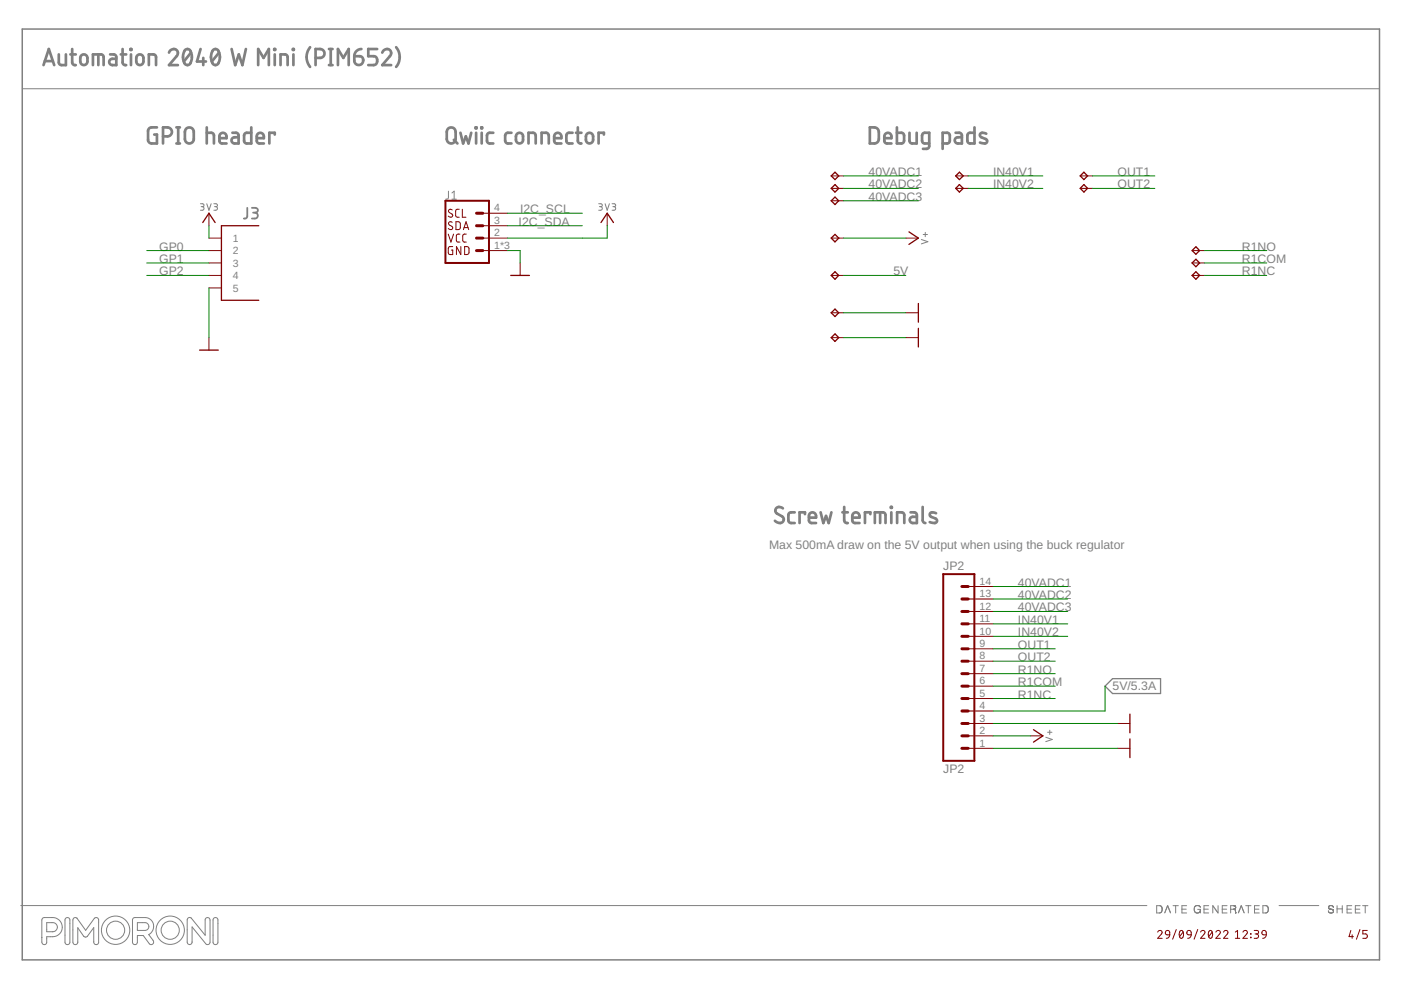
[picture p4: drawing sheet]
<svg xmlns="http://www.w3.org/2000/svg" width="297mm" height="210mm" viewBox="0 0 297 210" stroke-linecap="round" stroke-linejoin="round" font-family="sans-serif">
<g fill="none" stroke="#808080" stroke-width=".21">
<path d="M4.7 18.8h287.6M42.5 43.2h.6l.1 .2-.1 .4h-.4M42.9 43.8a.38 .38 0 0 1 .4 .4 .38 .38 0 0 1-.4 .4h-.4M43.8 43.2l.5 1.4 .5-1.4M45.3 43.2h.5l.3 .2-.2 .4h-.4M45.7 43.8a.38 .38 0 0 1 .4 .4 .38 .38 0 0 1-.4 .4h-.4M95.1 40.5v1.5l-.3 .2h-.3M95.8 42.2h1M95.8 40.9l.5-.4v1.7M126.9 43.2h.5l.3 .2-.2 .4h-.4M127.3 43.8a.38 .38 0 0 1 .4 .4 .38 .38 0 0 1-.4 .4h-.4M128.3 43.2l.4 1.4 .5-1.4"/>
<path d="M129.8 43.2h.4l.3 .2-.1 .4h-.5M130.2 43.8a.38 .38 0 0 1 .3 .4 .38 .38 0 0 1-.3 .4h-.4M195.3 50.8l1.4 .4-1.4 .5M195.7 49.7h.9M196.2 49.3v.9M221.7 156.3l1.4 .5-1.4 .4M222.1 155.3h.9M222.6 154.8v.9M4.4 192h238.8M8.9 198.8h.1M9.1 194.6l2.1-.1a2.03 2.03 0 0 1 2 2.1 2.03 2.03 0 0 1-2 2h-1.3v1.2a.52 .52 0 0 1-.5 .5 .52 .52 0 0 1-.5-.6v-4.6zM9.9 195.6h1.3a.96 .96 0 0 1 1 1 .96 .96 0 0 1-1 .9h-1.3z"/>
<path d="M14 194.6h.5l.3 .3v4.9a.52 .52 0 0 1-.5 .5 .52 .52 0 0 1-.5-.5v-4.7zM15.7 194.6l.6 .1 1.9 2.6 1.8-2.6a.52 .52 0 0 1 .6-.1 .52 .52 0 0 1 .3 .5v4.7a.52 .52 0 0 1-.5 .5 .52 .52 0 0 1-.5-.6v-3l-1.4 1.8a.52 .52 0 0 1-.8 0l-1.2-1.8v3.1a.52 .52 0 0 1-.5 .5 .52 .52 0 0 1-.5-.5v-4.7zM16.3 194.7h.1M28.1 198.8h.1M28.3 194.6l2.5-.1a1.91 1.91 0 0 1 1.8 1.6 1.91 1.91 0 0 1-1.1 2.1l.9 1.2a.54 .54 0 0 1 0 .7 .54 .54 0 0 1-.7 0l-1.3-1.7h-1.3v1.4a.52 .52 0 0 1-.5 .5 .52 .52 0 0 1-.5-.6v-4.6zM29.1 195.6h1.7a.83 .83 0 0 1 .8 .8 .83 .83 0 0 1-.8 .9h-1.7zM39.8 194.7l.4-.2 .4 .2 2.9 3.6v-3.3a.52 .52 0 0 1 .5-.5 .52 .52 0 0 1 .5 .6v4.7l-.1 .3-.4 .2-.3-.1-3-3.7v3.2a.52 .52 0 0 1-.5 .6 .52 .52 0 0 1-.5-.6zM45.4 194.6h.4l.4 .3v4.9a.52 .52 0 0 1-.5 .5 .52 .52 0 0 1-.5-.5v-4.7zM245.2 192h.8a.87 .87 0 0 1-.1 1.6h-.7zM246.3 192.3h.1M247 193.6l.6-1.6 .6 1.6M248.7 192h1.1"/>
<path d="M249.3 192v1.6M250.6 192.8h.9M251.6 192h-1v1.6h1M253.4 193.4l.1 .1M253.9 192.8h.6v.8M254.2 193.5h-.1M254.3 192.1h.1M254.5 192.3a.75 .75 0 0 0-1.1-.2 .75 .75 0 0 0-.1 1.1l.1 .2M254.5 192.3h.1M254.5 192.3v.1M254.5 192.9v.1a.64 .64 0 0 1-1 .5M255.3 192.8h.9"/>
<path d="M256.3 192h-1v1.6h1M258.3 192v1.6l-1.2-1.6v1.6M259.1 192.8h1M260.2 192h-1.1v1.6h1.1M261.6 192.8h-.1M261.7 192.8h.1M261.7 192.8h-.8M261.7 192l.2 .1M261.8 192h-.9v1.6M261.8 192.8l.1 .1M261.8 192.1l.2 .1M261.9 192.9l.1 .6"/>
<path d="M261.9 193h.1M261.9 192.2h.1M261.9 192.6h.1M261.9 192.6l-.2 .2M261.9 193.2l.1 .1M262 193.5v.1M262 192.2l-.1 .4M262 193.5h.1M262 192.5l-.1 .2M262 193.6h.1M262.6 193.6l.6-1.6 .6 1.6M264.1 192h1.1"/>
<path d="M264.7 192v1.6M266 192.8h.9M267 192h-1v1.6h1M267.8 192l.8 .1a.67 .67 0 0 1 .3 .9l-.3 .5-.8 .1zM268.8 192.3h.1M271.2 192h8.4M281.6 193.1l.1 .1M281.7 193.3l.2 .2h.7M281.7 193.2v.1M281.7 192.5v.1M281.7 192.2h.1M281.8 192.6l.1 .1"/>
<path d="M281.8 192.6h.1M281.8 192.7l.7 .1M281.8 192.1l-.1 .2 .1 .3M281.8 192.1h.1M282 192h.1M282 192l-.2 .1M282 192.7h.1M282 192h.4l.3 .3M282 193.5v.1M282.1 193.6h.1M282.3 192.8h.1M282.3 193.6h.1"/>
<path d="M282.4 192.8l.3 .2-.1 .4M282.6 193.4v.1M282.7 192.3h.1M282.7 192.3v.1M282.7 193v.1M282.7 193.3h.1M283.5 192v1.6M283.5 192.7h1.1M284.6 192v1.6M285.6 192.8h.9M286.6 192h-1v1.6h1M287.4 192.8h.9"/>
<path d="M288.4 192h-1v1.6h1M288.9 192h1.1M289.5 192v1.6"/>
<circle cx="24.5" cy="197.2" r="3"/>
<circle cx="24.5" cy="197.2" r="1.93"/>
<circle cx="36.1" cy="197.2" r="3"/>
<circle cx="36.1" cy="197.2" r="1.93"/>
</g>
<g fill="none" stroke="#808080" stroke-width=".57">
<path d="M9.2 13.8l1.2-3.4 1.1 3.4M9.5 13h1.7M12.5 11.5v1.9l.2 .3 .3 .1h1v-2.3M14.9 11.5h1.2M15.3 10.4v3l.4 .4h.4M17.2 11.8a.76 .76 0 0 1 .8-.2 .76 .76 0 0 1 .5 .7v.7a.76 .76 0 0 1-.7 .8 .76 .76 0 0 1-.8-.8zM19.7 13.8v-2.3h1.7l.5 .3 .1 2M20.8 11.5v2.3M23.3 11.5l1 .1 .3 .3 .1 1.9h-.9a.67 .67 0 0 1-.6-.7 .67 .67 0 0 1 .6-.6h.9M25.6 11.5h1.2M26 10.4v3l.4 .4h.4M27.7 10.4h.2v.2h-.2z"/>
<path d="M27.8 11.5v2.3M29 11.8a.76 .76 0 0 1 .9-.2 .76 .76 0 0 1 .5 .7v.7a.76 .76 0 0 1-.7 .8 .76 .76 0 0 1-.8-.8zM31.6 13.8v-2.3l1.1 .1 .3 .2 .1 2M35.8 11.2a.94 .94 0 0 1 1.4-.8 .94 .94 0 0 1 .2 1.5l-1.6 1.9h1.9M39.2 10.7a.79 .79 0 0 1 .9-.2 .79 .79 0 0 1 .5 .8 2.2 2.2 0 0 1-.6 2.5h-.5a2.25 2.25 0 0 1-.4-2.9zM40.5 11.2l-1.5 1.8M42.5 10.4l-.7 2.6h1.9M43.1 12.3v1.5M45.1 10.7a.8 .8 0 0 1 .9-.2 .8 .8 0 0 1 .5 .8 2.16 2.16 0 0 1-.6 2.5h-.4a2.4 2.4 0 0 1-.4-3.1zM46.4 11.2l-1.5 1.8M49.1 10.4l.8 3.4 .7-2.3 .8 2.3 .7-3.4M54.7 13.8v-3.4l1.2 1.9 1.1-1.9v3.4"/>
<path d="M58.1 10.4h.2v.2h-.2zM58.3 11.5v2.3M59.5 13.8v-2.3l1.1 .1 .3 .2 .1 2M62.1 10.4h.2v.2h-.2zM62.2 11.5v2.3M65.7 10a3.3 3.3 0 0 0 0 4.2M66.9 12.3h1a.94 .94 0 0 0 .9-1 .94 .94 0 0 0-.9-.9h-1v3.4M69.7 13.8h.8M69.7 10.4h.8M70.1 10.4v3.4M71.6 13.8v-3.4l1.2 1.9 1.1-1.9v3.4M75.1 11.9h1.1a.94 .94 0 0 1 .8 1.1 .94 .94 0 0 1-1 .8 .94 .94 0 0 1-.9-1z"/>
<path d="M76.6 10.4l-.6 .1-.6 .5-.3 .9M80 10.4h-1.9v1.5h1.1a.96 .96 0 0 1 .8 1 .96 .96 0 0 1-.8 .9h-1.1M81 11.2a.94 .94 0 0 1 1.4-.8 .94 .94 0 0 1 .3 1.5l-1.7 1.9h1.9M84 10a3.2 3.2 0 0 1 0 4.2M33.3 27l-1.4 .1-.5 .4v2.4l.3 .4 .4 .1h1.2v-1.9h-.6M34.6 28.9h.9a.95 .95 0 0 0 1-.9 .95 .95 0 0 0-1-1h-.9v3.4M37.4 30.4h.7M37.4 27h.7M37.8 27v3.4M39.5 27.2a.94 .94 0 0 1 1-.1 .94 .94 0 0 1 .6 .9v1.5a.94 .94 0 0 1-1 .9 .94 .94 0 0 1-.9-.9v-1.5zM43.8 28.2h1.2l.3 .2 .1 2M43.8 27v3.4"/>
<path d="M46.5 29.3h1.5a.79 .79 0 0 0-.5-1.1 .79 .79 0 0 0-1 .7v1.1l.3 .3 1.2 .1M49.3 28.2h.9l.4 .4v1.8h-.9a.66 .66 0 0 1-.6-.6 .66 .66 0 0 1 .6-.7h.9M53.3 27v3.4l-1.3-.1-.2-.5 .1-1.4 .3-.2h1.1M54.4 29.3h1.5a.79 .79 0 0 0-.5-1.1 .79 .79 0 0 0-1 .7l.1 1.1 .2 .3 1.2 .1M58.3 28.5v-.3h-1.2v2.2M95 27.2a.94 .94 0 0 1 1.1-.1 .94 .94 0 0 1 .5 .9v1.5a.94 .94 0 0 1-.9 .9 .94 .94 0 0 1-1-.9v-1.5zM96.2 29.7l.8 .7M97.6 28.2l.6 2.2 .6-1.5 .5 1.5 .6-2.2M100.8 27h.2v.2h-.2zM100.9 28.2v2.2M102 27h.2v.2h-.2zM102.1 28.2v2.2"/>
<path d="M104.6 28.2h-.9l-.3 .2-.1 .3 .1 1.5 .3 .2h.9M108.4 28.2h-.9l-.4 .5 .1 1.5 .3 .2h.9M109.5 28.5a.75 .75 0 0 1 .9-.3 .75 .75 0 0 1 .5 .7v.8a.75 .75 0 0 1-.8 .7 .75 .75 0 0 1-.7-.7zM112.1 30.4v-2.2h1.1l.3 .2 .1 2M114.8 30.4v-2.2h1.2l.2 .2 .2 2M117.5 29.3h1.5a.8 .8 0 0 0-.5-1.1 .8 .8 0 0 0-1 .7v.9l.2 .5 1.3 .1M121.4 28.2h-.9l-.4 .5 .1 1.5 .3 .2h.9M122.1 28.2h1.2M122.5 27v3l.2 .3 .6 .1M124.4 28.5a.76 .76 0 0 1 .8-.3 .76 .76 0 0 1 .6 .7v.8a.76 .76 0 0 1-.8 .7 .76 .76 0 0 1-.8-.7zM128 28.5v-.3h-1.1v2.2M184.4 27a1.71 1.71 0 0 1 1.7 .3l.2 .7v1.5l-.2 .6a1.65 1.65 0 0 1-1.7 .3z"/>
<path d="M187.5 29.3h1.5a.79 .79 0 0 0-.5-1.1 .79 .79 0 0 0-1 .7l.1 1.3 .3 .2h1.1M190.2 27v3.4l1.3-.1 .2-.5-.1-1.4-.3-.2h-1.1M192.8 28.2l.1 1.8 .2 .3 .3 .1h1v-2.2M197 30.4h-1.1l-.3-.2-.1-1.5 .2-.4 1.3-.1v2.8l-.1 .3-.3 .2-.9 .1M199.9 30.4h1.1l.3-.2 .1-1.5-.3-.4-1.2-.1v3.4M202.6 28.2h.9l.4 .4v1.8h-.8a.66 .66 0 0 1-.7-.6 .66 .66 0 0 1 .7-.7h.8M206.6 27v3.4h-1.1l-.4-.4 .1-1.6 .3-.2h1.1M209.1 28.3l-.3-.1a.59 .59 0 0 0-.8 0 .59 .59 0 0 0-.1 .8l1.1 .5a.48 .48 0 0 1 .3 .5 .48 .48 0 0 1-.5 .4l-1-.2M166 107.8a.86 .86 0 0 0-1.2-.2 .86 .86 0 0 0-.2 1.2l1.2 .7a.82 .82 0 0 1 .2 1.2 .82 .82 0 0 1-1.2 .1l-.5-.4M168.5 108.6h-.9l-.3 .3-.1 .3 .1 1.5 .3 .2h.9M170.7 109v-.4h-1.2v2.3M171.5 109.7h1.5a.79 .79 0 0 0-.5-1 .79 .79 0 0 0-1 .7l.1 1.3 .3 .2h1.1"/>
<path d="M174 108.6l.6 2.3 .5-1.5 .6 1.5 .6-2.3M178.6 108.6h1.1M179 107.5v3l.2 .3 .5 .1M180.7 109.7h1.5a.79 .79 0 0 0-.5-1 .79 .79 0 0 0-1 .7v.9l.2 .5 1.3 .1M184.5 109v-.4h-1.1v2.3M185.5 110.9v-2.3h1.7l.4 .3 .1 2M186.6 108.6v2.3M188.9 107.5h.2v.2h-.2zM189 108.6v2.3M190.2 110.9v-2.3h1.1l.3 .3 .1 2M193.1 108.6h.9l.3 .3 .1 .3v1.7h-.9a.66 .66 0 0 1-.6-.7 .66 .66 0 0 1 .6-.6h.9M195.6 107.5v2.8l.3 .5 .3 .1"/>
<path d="M198.5 108.8l-.3-.1a.61 .61 0 0 0-.8-.1 .61 .61 0 0 0-.2 .7l1.2 .6a.49 .49 0 0 1 .3 .6 .49 .49 0 0 1-.5 .4l-1.1-.2"/>
</g>
<path d="M4.7 6.2h287.8v197.3h-287.8z" fill="none" stroke="#808080" stroke-width=".32"/>
<path d="M52.4 44.1v1.9l-.3 .3h-.4M53.4 44.1h.8a.51 .51 0 0 1 .5 .5 .51 .51 0 0 1-.5 .5h-.5M54 45.1a.62 .62 0 0 1 .7 .6 .62 .62 0 0 1-.7 .6h-.6" fill="none" stroke="#808080" stroke-width=".38"/>
<path d="M234.3 145.5l1.6-1.6h10.2v3.1h-10.2z" fill="none" stroke="#808080" stroke-width=".28"/>
<g fill="none" stroke="#800000" stroke-width=".21">
<path d="M176.2 37.3h2.7M176.2 39.9h2.7M202.6 37.3h2.7M202.6 39.9h2.7M229 37.3h2.6M229 39.9h2.6M44.3 53.1h2.6M44.3 50.5h2.6M44.3 45.2v2.7M44.3 55.8h2.6M44.3 58.4h2.6M95 49.6l.6 1.7 .6-1.7"/>
<path d="M95.9 47.1l-.6-.1-.2 .4 .2 .3 .5 .3a.42 .42 0 0 1 0 .6 .42 .42 0 0 1-.6 0l-.2-.1M95.9 44.5l-.6-.1-.2 .3 .2 .4 .5 .3a.38 .38 0 0 1 .1 .5 .38 .38 0 0 1-.5 .1l-.4-.2M96 52.3l-.9 .1v1.5l.9 .1v-1h-.3M96.7 47h.6l.3 .3v1.1l-.3 .3h-.6zM97.4 44.4h-.6l-.2 .3 .1 1.3 .7 .1M97.5 49.6l-.6 .1-.1 .3 .1 1.2 .6 .1M97.7 52.3v1.7l-.9-1.7v1.7M98 44.4v1.7h.8M98.3 48.7l.5-1.7 .6 1.7M98.4 48.3h.8M98.5 52.3h.7l.2 .3v1.1l-.2 .2-.7 .1zM98.9 49.6l-.7 .1-.1 .3 .1 1.2 .7 .1"/>
<path d="M102.4 53.1h5.2M102.4 50.5h5.2M102.4 47.9h5.2M102.4 45.2h5.2M110.3 55.8v2.6M128.7 45.2v2.7M176.2 50.5h2.7M176.2 58.4h2.7M176.2 42.6h2.7M192.1 50.5h2.6M252.8 53.1h2.6M252.8 55.8h2.6"/>
<path d="M252.8 58.4h2.6M44.3 71.6v2.6M44.3 61h2.6M176.2 66.3h2.7M176.2 71.6h2.7M192.1 66.3h2.6M192.1 71.6h2.6M205.3 137.6h5.2M205.3 134.9h5.2M205.3 132.3h5.2M205.3 129.6h5.2M205.3 127h5.2"/>
<path d="M205.3 124.4h5.2M205.3 158.7h5.2M205.3 156h5.2M205.3 153.4h5.2M205.3 150.7h5.2M205.3 148.1h5.2M205.3 145.5h5.2M205.3 142.8h5.2M205.3 140.2h5.2M218.5 156h2.6M236.9 158.7h2.7M236.9 153.4h2.7"/>
<path d="M245.4 197.6a.46 .46 0 0 1 .7-.3 .46 .46 0 0 1 .2 .7l-.9 .9h1M247.2 197.4l.3-.1 .4 .1 .1 .8-.8-.1-.1-.4zM248 198.2l-.3 .6-.4 .1M249.4 197.1l-.8 2M250.2 197.4l.3-.1a.98 .98 0 0 1 0 1.6 1.07 1.07 0 0 1-.3-1.5zM250.8 197.6l-.7 1M251.8 197.4l.3-.1 .3 .1 .2 .8-.9-.1-.1-.4zM252.6 198.2l-.2 .4-.6 .3M253.9 197.1l-.7 2M254.6 197.6a.46 .46 0 0 1 .6-.3 .46 .46 0 0 1 .1 .7l-.7 .9h.9M256.4 197.4l.2-.1a.98 .98 0 0 1 0 1.6 1.03 1.03 0 0 1-.2-1.5zM257 197.6l-.7 1"/>
<path d="M257.8 197.6a.46 .46 0 0 1 .6-.3 .46 .46 0 0 1 .2 .7l-.8 .9h.9M259.4 197.6a.46 .46 0 0 1 .7-.3 .46 .46 0 0 1 .1 .7l-.8 .9h.9M261.9 198.9h.9M261.9 197.6l.5-.3v1.6M263.5 197.6a.46 .46 0 0 1 .7-.3 .46 .46 0 0 1 .1 .7l-.8 .9h1M265.2 198v.1zM265.2 198.7v.1zM265.9 197.3h.6a.37 .37 0 0 1 .3 .3 .37 .37 0 0 1-.3 .4h-.4M266.4 198a.47 .47 0 0 1 .4 .5 .47 .47 0 0 1-.4 .4h-.5M267.7 197.4l.3-.1 .3 .1 .2 .8-.8-.1-.2-.4zM268.5 198.2l-.3 .6-.5 .1M286.4 197.3l-.4 1.3h1"/>
<path d="M286.7 198.2v.7M288.3 197.1l-.7 2M289.9 197.3h-1v.7h.6a.47 .47 0 0 1 .4 .5 .47 .47 0 0 1-.4 .4h-.6"/>
</g>
<path d="M94.4 42.6h9.3v13.2h-9.3zM200 121.7h6.6v39.6h-6.6z" fill="none" stroke="#800000" stroke-width=".42"/>
<g fill="none" stroke="#800000" stroke-width=".63">
<path d="M101 47.9h1.4M101 50.5h1.4M101 53.1h1.4M101 45.2h1.4M203.9 137.6h1.4M203.9 134.9h1.4M203.9 132.3h1.4M203.9 129.6h1.4M203.9 127h1.4M203.9 124.4h1.4M203.9 153.4h1.4M203.9 156h1.4"/>
<path d="M203.9 158.7h1.4M203.9 148.1h1.4M203.9 150.7h1.4M203.9 145.5h1.4M203.9 142.8h1.4M203.9 140.2h1.4"/>
</g>
<g fill="none" stroke="#800000" stroke-width=".28">
<path d="M176.2 37.3l.8-.8 .8 .8-.8 .8zM177 39.1l.8 .8-.8 .8-.8-.8zM203.4 36.5l.8 .8-.8 .8-.8-.8zM203.4 39.1l.8 .8-.8 .8-.8-.8zM229.8 36.5l.8 .8-.8 .8-.8-.8zM229.8 39.1l.8 .8-.8 .8-.8-.8zM43 47.2l1.3-2 1.3 2M54.9 47.9h-8v15.8h8M108.3 58.4h3.9M127.4 47.2l1.3-2 1.4 2M176.2 42.6l.8-.8 .8 .8-.8 .8zM176.2 50.5l.8-.8 .8 .8-.8 .8z"/>
<path d="M176.2 58.4l.8-.8 .8 .8-.8 .8zM192.7 49.2l2 1.3-2 1.3M252.8 55.8l.8-.8 .7 .8-.7 .8zM252.8 58.4l.8-.8 .7 .8-.7 .8zM253.6 52.3l.7 .8-.7 .8-.8-.8zM42.3 74.2h4M176.2 66.3l.8-.8 .8 .8-.8 .8zM176.2 71.6l.8-.8 .8 .8-.8 .8zM194.7 64.3v4M194.7 69.6v4M219.1 154.7l2 1.3-2 1.4M239.6 151.4v4"/>
<path d="M239.6 156.7v3.9"/>
</g>
<g fill="none" stroke="#008000" stroke-width=".21">
<path d="M178.9 39.9h15.8M178.9 37.3h15.8M205.3 39.9h15.8M205.3 37.3h15.8M231.6 39.9h13.3M231.6 37.3h13.3M31.1 53.1h13.2M31.1 58.4h13.2M31.1 55.8h13.2M44.3 47.9v2.6M107.6 53.1h2.7v2.7M107.6 45.2h15.9"/>
<path d="M107.6 47.9h15.9M128.7 47.9v2.6h-21.1M178.9 50.5h13.2M178.9 58.4h13.2M178.9 42.6h15.8M255.4 53.1h13.2M255.4 58.4h13.2M255.4 55.8h13.2M44.3 61v10.6M178.9 66.3h13.2M178.9 71.6h13.2M210.5 137.6h13.2"/>
<path d="M210.5 134.9h15.9M210.5 132.3h15.9M210.5 124.4h15.9M210.5 127h15.9M210.5 129.6h15.9M210.5 153.4h26.4M210.5 158.7h26.4M210.5 148.1h13.2M210.5 142.8h13.2M210.5 145.5h13.2M210.5 140.2h13.2M210.5 156h8"/>
<path d="M234.3 145.5v5.2h-23.8"/>
</g>
<g font-size="2.6" fill="#808080">
<text x="184.2" y="37.3">40VADC1</text>
<text x="184.2" y="39.9">40VADC2</text>
<text x="210.5" y="39.9">IN40V2</text>
<text x="210.5" y="37.3">IN40V1</text>
<text x="236.9" y="39.9">OUT2</text>
<text x="236.9" y="37.3">OUT1</text>
<text x="110" y="47.8">I2C_SDA</text>
<text x="110.3" y="45.2">I2C_SCL</text>
<text x="184.2" y="42.6">40VADC3</text>
<text x="33.7" y="53.1">GP0</text>
<text x="263.3" y="53.1">R1NO</text>
<text x="33.7" y="55.8">GP1</text>
<text x="33.7" y="58.4">GP2</text>
<text x="189.4" y="58.4">5V</text>
<text x="263.3" y="58.4">R1NC</text>
<text x="263.3" y="55.8">R1COM</text>
<text x="163" y="116.4">Max 500mA draw on the 5V output when using the buck regulator</text>
<text x="200" y="120.9">JP2</text>
<text x="215.8" y="124.4">40VADC1</text>
<text x="215.8" y="127">40VADC2</text>
<text x="215.8" y="129.6">40VADC3</text>
<text x="215.8" y="137.6">OUT1</text>
<text x="215.8" y="134.9">IN40V2</text>
<text x="215.8" y="132.3">IN40V1</text>
<text x="215.8" y="142.8">R1NO</text>
<text x="215.8" y="140.2">OUT2</text>
<text x="215.8" y="148.1">R1NC</text>
<text x="215.8" y="145.5">R1COM</text>
<text x="235.9" y="146.4">5V/5.3A</text>
<text x="200" y="163.9">JP2</text>
</g>
<g font-size="2.2" fill="#808080">
<text x="104.8" y="47.5">3</text>
<text x="104.8" y="44.8">4</text>
<text x="49.4" y="51.3">1</text>
<text x="49.4" y="53.9">2</text>
<text x="104.8" y="52.8">1*3</text>
<text x="104.8" y="50.1">2</text>
<text x="49.4" y="56.6">3</text>
<text x="49.4" y="59.2">4</text>
<text x="49.4" y="61.8">5</text>
<text x="207.7" y="124">14</text>
<text x="207.7" y="131.9">11</text>
<text x="207.7" y="129.3">12</text>
<text x="207.7" y="126.6">13</text>
<text x="207.7" y="137.2">9</text>
<text x="207.7" y="134.5">10</text>
<text x="207.7" y="142.5">7</text>
<text x="207.7" y="139.8">8</text>
<text x="207.7" y="147.7">5</text>
<text x="207.7" y="145.1">6</text>
<text x="207.7" y="155.7">2</text>
<text x="207.7" y="153">3</text>
<text x="207.7" y="150.4">4</text>
<text x="207.7" y="158.3">1</text>
</g>
</svg>
